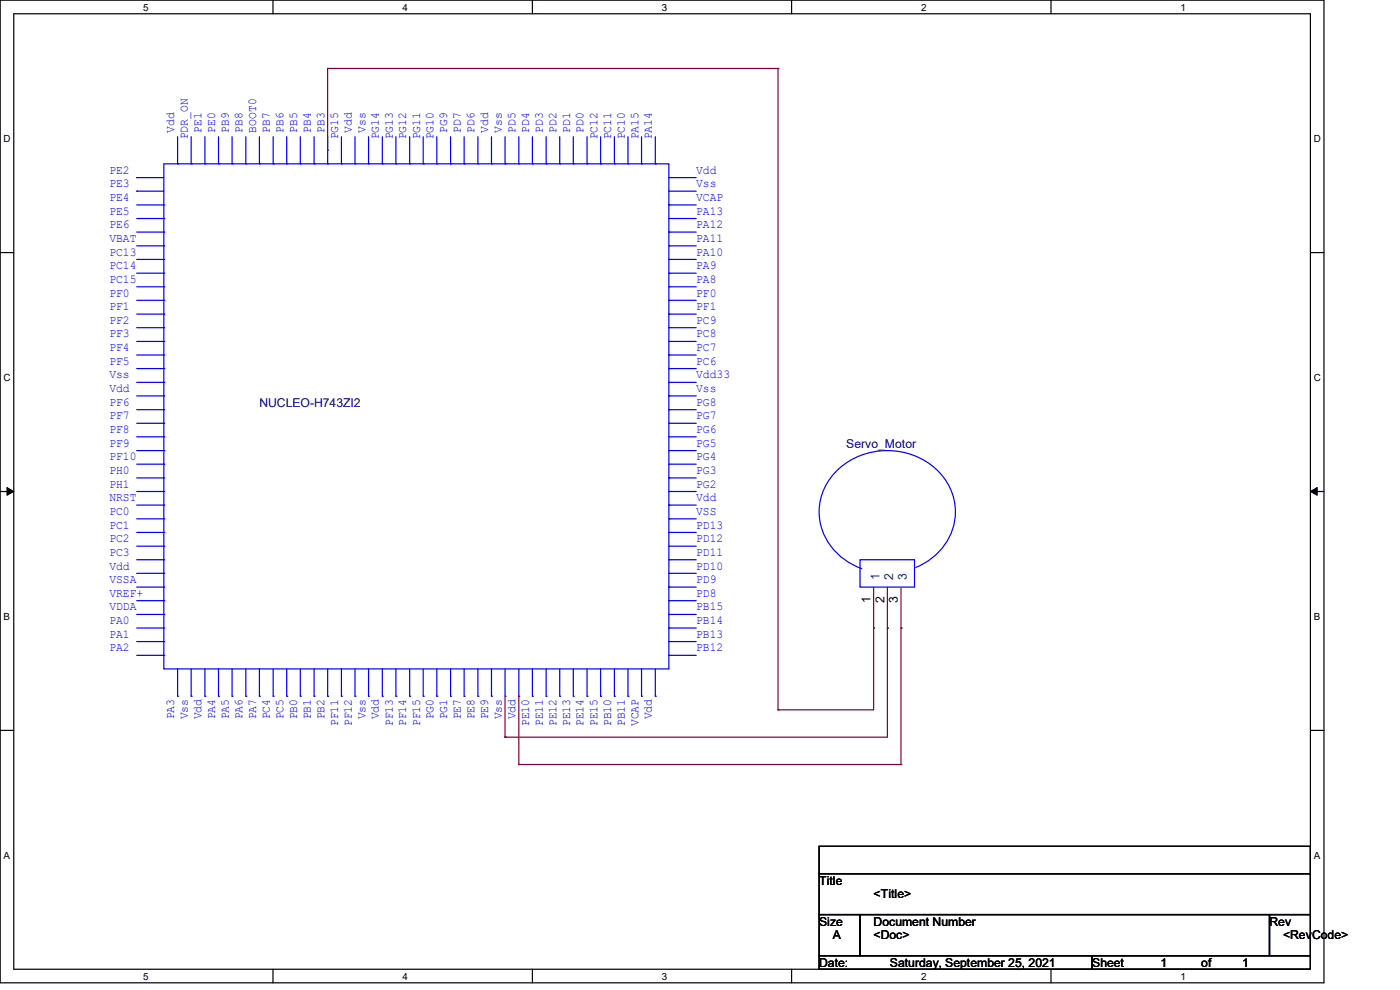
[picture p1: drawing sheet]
<svg xmlns="http://www.w3.org/2000/svg" width="297mm" height="210mm" viewBox="0 0 297 210" stroke-linecap="round" stroke-linejoin="round" font-family="sans-serif">
<path d="M0 0h280.9v208.5h-280.9zM2.9 2.9h275.1v202.7h-275.1z" fill="none" stroke="#000" stroke-width=".25"/>
<g fill="#fff">
<path d="M30.4 .3h1.1v2.4h-1.1z"/>
<path d="M30.4 205.9h1.1v2.3h-1.1z"/>
</g>
<path d="M57.9 0v2.9M57.9 205.6v2.9" fill="none" stroke="#000" stroke-width=".25"/>
<g fill="#fff">
<path d="M85.4 .3h1.1v2.4h-1.1z"/>
<path d="M85.4 205.9h1.1v2.3h-1.1z"/>
</g>
<path d="M112.9 0v2.9M112.9 205.6v2.9" fill="none" stroke="#000" stroke-width=".25"/>
<g fill="#fff">
<path d="M140.4 .3h1.2v2.4h-1.2z"/>
<path d="M140.4 205.9h1.2v2.3h-1.2z"/>
</g>
<path d="M167.9 0v2.9M167.9 205.6v2.9" fill="none" stroke="#000" stroke-width=".25"/>
<g fill="#fff">
<path d="M195.4 .3h1.2v2.4h-1.2z"/>
<path d="M195.4 205.9h1.2v2.3h-1.2z"/>
</g>
<path d="M223 0v2.9M223 205.6v2.9" fill="none" stroke="#000" stroke-width=".25"/>
<g fill="#fff">
<path d="M250.4 .3h1.2v2.4h-1.2z"/>
<path d="M250.4 205.9h1.2v2.3h-1.2z"/>
<path d="M.8 28.2h1.4v2.4h-1.4z"/>
<path d="M278.7 28.2h1.5v2.4h-1.5z"/>
<path d="M.8 78.9h1.4v2.3h-1.4z"/>
<path d="M278.7 78.9h1.5v2.3h-1.5z"/>
</g>
<path d="M0 53.6h2.9M278 53.6h2.9" fill="none" stroke="#000" stroke-width=".25"/>
<g fill="#fff">
<path d="M.8 129.6h1.3v2.3h-1.3z"/>
<path d="M278.7 129.6h1.4v2.3h-1.4z"/>
</g>
<path d="M0 104.3h2.9M278 104.3h2.9" fill="none" stroke="#000" stroke-width=".25"/>
<path d="M1.5 103.4l1.4 .9-1.4 .8zM278 104.3l1.4-.9v1.7z" fill="#000" stroke="#000" stroke-width=".21"/>
<g fill="#fff">
<path d="M.8 180.3h1.3v2.3h-1.3z"/>
<path d="M278.7 180.3h1.4v2.3h-1.4z"/>
</g>
<path d="M0 154.9h2.9M278 154.9h2.9M173.8 179.5h104.2v5.8h-104.2zM173.8 185.3h104.2v8.7h-104.2zM173.8 194h8.7v8.7h-8.7zM182.5 194h86.8v8.7h-86.8zM269.3 194h8.7v8.7h-8.7zM173.8 202.7h57.9v2.9h-57.9zM231.7 202.7h46.3v2.9h-46.3z" fill="none" stroke="#000" stroke-width=".25"/>
<g fill="none" stroke="#00f" stroke-width=".25">
<path d="M29 37.7h.1M29 37.7h5.8M34.8 34.8h107.1v107.1h-107.1zM37.7 34.8h.1M37.7 29v5.8M40.6 34.8h.1M40.6 29v5.8M43.5 34.8h.1M43.5 29v5.8M46.4 34.8h.1M46.4 29v5.8M49.2 34.8h.1"/>
<path d="M49.2 29v5.8M52.2 34.8h.1M52.2 29v5.8M55 34.8h.1M55 29v5.8M58 34.8h.1M58 29v5.8M60.8 34.8h.1M60.8 29v5.8M63.7 34.8h.1M63.7 29v5.8M66.6 34.8h.1"/>
<path d="M66.6 29v5.8M69.5 34.8h.1M69.5 29v5.8M72.4 34.8h.1M72.4 29v5.8M75.3 34.8h.1M75.3 29v5.8M78.2 34.8h.1M78.2 29v5.8M81.1 34.8h.1M81.1 29v5.8M84 34.8h.1"/>
<path d="M84 29v5.8M86.9 34.8h.1M86.9 29v5.8M89.8 34.8h.1M89.8 29v5.8M92.7 34.8h.1M92.7 29v5.8M95.6 34.8h.1M95.6 29v5.8M98.5 34.8h.1M98.5 29v5.8M101.4 34.8h.1"/>
<path d="M101.4 29v5.8M104.3 34.8h.1M104.3 29v5.8M107.1 34.8h.1M107.1 29v5.8M110.1 34.8h.1M110.1 29v5.8M112.9 34.8h.1M112.9 29v5.8M115.9 34.8h.1M115.9 29v5.8M118.7 34.8h.1"/>
<path d="M118.7 29v5.8M121.6 34.8h.1M121.6 29v5.8M124.5 34.8h.1M124.5 29v5.8M127.4 34.8h.1M127.4 29v5.8M130.3 34.8h.1M130.3 29v5.8M133.2 34.8h.1M133.2 29v5.8M136.1 34.8h.1"/>
<path d="M136.1 29v5.8M139 34.8h.1M139 29v5.8M141.9 37.7h.1M141.9 37.7h5.8M29 40.6h.1M29 40.6h5.8M29 43.5h5.8M29 46.4h5.8M29 49.2h5.8M29 52.2h5.8M29 55h5.8"/>
<path d="M29 58h5.8M34.8 43.5h.1M34.8 46.4h.1M34.8 49.2h.1M34.8 52.2h.1M34.8 55h.1M34.8 58h.1M141.9 40.6h.1M141.9 43.5h.1M141.9 46.4h.1M141.9 49.2h.1M141.9 52.2h.1"/>
<path d="M141.9 55h.1M141.9 58h.1M141.9 40.6h5.8M141.9 43.5h5.8M141.9 46.4h5.8M141.9 49.2h5.8M141.9 52.2h5.8M141.9 55h5.8M141.9 58h5.8M29 60.8h5.8M29 63.7h5.8M29 66.6h5.8"/>
<path d="M29 69.5h5.8M29 72.4h5.8M29 75.3h5.8M29 78.2h5.8M34.8 60.8h.1M34.8 63.7h.1M34.8 66.6h.1M34.8 69.5h.1M34.8 72.4h.1M34.8 75.3h.1M34.8 78.2h.1M141.9 60.8h.1"/>
<path d="M141.9 63.7h.1M141.9 66.6h.1M141.9 69.5h.1M141.9 72.4h.1M141.9 75.3h.1M141.9 78.2h.1M141.9 60.8h5.8M141.9 63.7h5.8M141.9 66.6h5.8M141.9 69.5h5.8M141.9 72.4h5.8M141.9 75.3h5.8"/>
<path d="M141.9 78.2h5.8M29 81.1h5.8M29 84h5.8M29 86.9h5.8M29 89.8h5.8M29 92.7h5.8M29 95.6h5.8M29 98.5h5.8M34.8 81.1h.1M34.8 84h.1M34.8 86.9h.1M34.8 89.8h.1"/>
<path d="M34.8 92.7h.1M34.8 95.6h.1M34.8 98.5h.1M141.9 81.1h.1M141.9 84h.1M141.9 86.9h.1M141.9 89.8h.1M141.9 92.7h.1M141.9 95.6h.1M141.9 98.5h.1M141.9 81.1h5.8M141.9 84h5.8"/>
<path d="M141.9 86.9h5.8M141.9 89.8h5.8M141.9 92.7h5.8M141.9 95.6h5.8M141.9 98.5h5.8M29 101.4h5.8M29 104.3h5.8M29 107.1h5.8M29 110.1h5.8M29 112.9h5.8M29 115.9h5.8M29 118.7h5.8"/>
<path d="M34.8 101.4h.1M34.8 104.3h.1M34.8 107.1h.1M34.8 110.1h.1M34.8 112.9h.1M34.8 115.9h.1M34.8 118.7h.1M141.9 101.4h.1M141.9 104.3h.1M141.9 107.1h.1M141.9 110.1h.1M141.9 112.9h.1"/>
<path d="M141.9 115.9h.1M141.9 118.7h.1M141.9 101.4h5.8M141.9 104.3h5.8M141.9 107.1h5.8M141.9 110.1h5.8M141.9 112.9h5.8M141.9 115.9h5.8M141.9 118.7h5.8M182.5 118.7h11.5v5.8h-11.5zM29 121.6h5.8M29 124.5h5.8"/>
<path d="M29 127.4h5.8M29 130.3h5.8M29 133.2h5.8M29 136.1h5.8M29 139h5.8M34.8 121.6h.1M34.8 124.5h.1M34.8 127.4h.1M34.8 130.3h.1M34.8 133.2h.1M34.8 136.1h.1M34.8 139h.1"/>
<path d="M141.9 121.6h.1M141.9 124.5h.1M141.9 127.4h.1M141.9 130.3h.1M141.9 133.2h.1M141.9 136.1h.1M141.9 139h.1M141.9 121.6h5.8M141.9 124.5h5.8M141.9 127.4h5.8M141.9 130.3h5.8M141.9 133.2h5.8"/>
<path d="M141.9 136.1h5.8M141.9 139h5.8M194.3 120.4a12.5 12.5 0 0 0 7.1-17.2 15.2 15.2 0 0 0-21.7-5.1 12.3 12.3 0 0 0 .7 21.4l2.4 1.1M37.7 147.7h.1M37.7 141.9v5.8M40.6 147.7h.1M40.6 141.9v5.8M43.5 147.7h.1M43.5 141.9v5.8M46.4 147.7h.1M46.4 141.9v5.8M49.2 147.7h.1"/>
<path d="M49.2 141.9v5.8M52.2 147.7h.1M52.2 141.9v5.8M55 147.7h.1M55 141.9v5.8M58 147.7h.1M58 141.9v5.8M60.8 147.7h.1M60.8 141.9v5.8M63.7 147.7h.1M63.7 141.9v5.8M66.6 147.7h.1"/>
<path d="M66.6 141.9v5.8M69.5 147.7h.1M69.5 141.9v5.8M72.4 147.7h.1M72.4 141.9v5.8M75.3 147.7h.1M75.3 141.9v5.8M78.2 147.7h.1M78.2 141.9v5.8M81.1 147.7h.1M81.1 141.9v5.8M84 147.7h.1"/>
<path d="M84 141.9v5.8M86.9 147.7h.1M86.9 141.9v5.8M89.8 147.7h.1M89.8 141.9v5.8M92.7 147.7h.1M92.7 141.9v5.8M95.6 147.7h.1M95.6 141.9v5.8M98.5 147.7h.1M98.5 141.9v5.8M101.4 147.7h.1"/>
<path d="M101.4 141.9v5.8M104.3 147.7h.1M104.3 141.9v5.8M107.1 147.7h.1M107.1 141.9v5.8M110.1 147.7h.1M110.1 141.9v5.8M112.9 147.7h.1M112.9 141.9v5.8M115.9 147.7h.1M115.9 141.9v5.8M118.7 147.7h.1"/>
<path d="M118.7 141.9v5.8M121.6 147.7h.1M121.6 141.9v5.8M124.5 147.7h.1M124.5 141.9v5.8M127.4 147.7h.1M127.4 141.9v5.8M130.3 147.7h.1M130.3 141.9v5.8M133.2 147.7h.1M133.2 141.9v5.8M136.1 147.7h.1"/>
<path d="M136.1 141.9v5.8M139 147.7h.1M139 141.9v5.8"/>
</g>
<path d="M185.3 133.2h.1M185.3 124.5v8.7M188.3 133.2h.1M188.3 124.5v8.7M191.1 133.2h.1M191.1 124.5v8.7" fill="none" stroke="#f00" stroke-width=".25"/>
<g fill="none" stroke="#800040" stroke-width=".25">
<path d="M69.5 14.5h.1M69.5 14.5h95.6M69.5 14.5v17.4M165.1 14.5h.1M165.1 14.5v136.1M69.5 31.9h.1M185.3 133.2h.1M185.3 133.2v17.4h-20.2M188.3 133.2h.1M188.3 133.2v23.2h-81.2M191.1 133.2h.1M191.1 133.2v29"/>
<path d="M107.1 156.4h.1M107.1 147.7v8.7M110.1 147.7v14.5M165.1 150.6h.1M110.1 162.2h.1M110.1 162.2h81M191.1 162.2h.1"/>
</g>
<g font-size="2.6" fill="#00f">
<text x="37" y="28.1" transform="rotate(-90 37 28.1)">Vdd</text>
<text x="39.9" y="29.5" transform="rotate(-90 39.9 29.5)">PDR_ON</text>
<text x="42.8" y="28.1" transform="rotate(-90 42.8 28.1)">PE1</text>
<text x="45.7" y="28.1" transform="rotate(-90 45.7 28.1)">PE0</text>
<text x="48.6" y="28.1" transform="rotate(-90 48.6 28.1)">PB9</text>
<text x="51.4" y="28.1" transform="rotate(-90 51.4 28.1)">PB8</text>
<text x="54.4" y="28.1" transform="rotate(-90 54.4 28.1)">BOOT0</text>
<text x="57.2" y="28.1" transform="rotate(-90 57.2 28.1)">PB7</text>
<text x="60.2" y="28.1" transform="rotate(-90 60.2 28.1)">PB6</text>
<text x="63" y="28.1" transform="rotate(-90 63 28.1)">PB5</text>
<text x="65.9" y="28.1" transform="rotate(-90 65.9 28.1)">PB4</text>
<text x="68.8" y="28.1" transform="rotate(-90 68.8 28.1)">PB3</text>
<text x="71.7" y="29.5" transform="rotate(-90 71.7 29.5)">PG15</text>
<text x="74.6" y="28.1" transform="rotate(-90 74.6 28.1)">Vdd</text>
<text x="77.5" y="28.1" transform="rotate(-90 77.5 28.1)">Vss</text>
<text x="80.4" y="29.5" transform="rotate(-90 80.4 29.5)">PG14</text>
<text x="83.3" y="29.5" transform="rotate(-90 83.3 29.5)">PG13</text>
<text x="86.2" y="29.5" transform="rotate(-90 86.2 29.5)">PG12</text>
<text x="89.1" y="29.5" transform="rotate(-90 89.1 29.5)">PG11</text>
<text x="92" y="29.5" transform="rotate(-90 92 29.5)">PG10</text>
<text x="94.9" y="28.1" transform="rotate(-90 94.9 28.1)">PG9</text>
<text x="97.8" y="28.1" transform="rotate(-90 97.8 28.1)">PD7</text>
<text x="100.7" y="28.1" transform="rotate(-90 100.7 28.1)">PD6</text>
<text x="103.6" y="28.1" transform="rotate(-90 103.6 28.1)">Vdd</text>
<text x="106.5" y="28.1" transform="rotate(-90 106.5 28.1)">Vss</text>
<text x="109.3" y="28.1" transform="rotate(-90 109.3 28.1)">PD5</text>
<text x="112.3" y="28.1" transform="rotate(-90 112.3 28.1)">PD4</text>
<text x="115.1" y="28.1" transform="rotate(-90 115.1 28.1)">PD3</text>
<text x="118.1" y="28.1" transform="rotate(-90 118.1 28.1)">PD2</text>
<text x="120.9" y="28.1" transform="rotate(-90 120.9 28.1)">PD1</text>
<text x="123.8" y="28.1" transform="rotate(-90 123.8 28.1)">PD0</text>
<text x="126.7" y="29.5" transform="rotate(-90 126.7 29.5)">PC12</text>
<text x="129.6" y="29.5" transform="rotate(-90 129.6 29.5)">PC11</text>
<text x="132.5" y="29.5" transform="rotate(-90 132.5 29.5)">PC10</text>
<text x="135.4" y="29.5" transform="rotate(-90 135.4 29.5)">PA15</text>
<text x="138.3" y="29.5" transform="rotate(-90 138.3 29.5)">PA14</text>
<text x="23.2" y="39.8">PE3</text>
<text x="23.2" y="36.8">PE2</text>
<text x="147.7" y="36.8">Vdd</text>
<text x="147.7" y="39.8">Vss</text>
<text x="23.2" y="42.6">PE4</text>
<text x="23.2" y="45.5">PE5</text>
<text x="147.7" y="45.5">PA13</text>
<text x="147.7" y="42.6">VCAP</text>
<text x="23.2" y="48.4">PE6</text>
<text x="23.2" y="51.3">VBAT</text>
<text x="147.7" y="51.3">PA11</text>
<text x="147.7" y="48.4">PA12</text>
<text x="23.2" y="54.2">PC13</text>
<text x="23.2" y="57.1">PC14</text>
<text x="147.7" y="57.1">PA9</text>
<text x="147.7" y="54.2">PA10</text>
<text x="23.2" y="60">PC15</text>
<text x="23.2" y="62.9">PF0</text>
<text x="23.2" y="65.8">PF1</text>
<text x="147.7" y="65.8">PF1</text>
<text x="147.7" y="60">PA8</text>
<text x="147.7" y="62.9">PF0</text>
<text x="23.2" y="68.7">PF2</text>
<text x="23.2" y="71.6">PF3</text>
<text x="147.7" y="71.6">PC8</text>
<text x="147.7" y="68.7">PC9</text>
<text x="23.2" y="74.5">PF4</text>
<text x="23.2" y="77.4">PF5</text>
<text x="147.7" y="77.4">PC6</text>
<text x="147.7" y="74.5">PC7</text>
<text x="23.2" y="80.3">Vss</text>
<text x="23.2" y="83.2">Vdd</text>
<text x="147.7" y="80.3">Vdd33</text>
<text x="147.7" y="83.2">Vss</text>
<text x="23.2" y="86.1">PF6</text>
<text x="23.2" y="89">PF7</text>
<text x="147.7" y="86.1">PG8</text>
<text x="147.7" y="89">PG7</text>
<text x="23.2" y="91.9">PF8</text>
<text x="23.2" y="94.7">PF9</text>
<text x="147.7" y="91.9">PG6</text>
<text x="147.7" y="94.7">PG5</text>
<text x="23.2" y="97.7">PF10</text>
<text x="23.2" y="100.5">PH0</text>
<text x="147.7" y="100.5">PG3</text>
<text x="147.7" y="97.7">PG4</text>
<text x="23.2" y="103.5">PH1</text>
<text x="23.2" y="106.3">NRST</text>
<text x="147.7" y="103.5">PG2</text>
<text x="147.7" y="106.3">Vdd</text>
<text x="23.2" y="109.2">PC0</text>
<text x="23.2" y="112.1">PC1</text>
<text x="147.7" y="112.1">PD13</text>
<text x="147.7" y="109.2">VSS</text>
<text x="23.2" y="115">PC2</text>
<text x="23.2" y="117.9">PC3</text>
<text x="147.7" y="115">PD12</text>
<text x="147.7" y="117.9">PD11</text>
<text x="23.2" y="120.8">Vdd</text>
<text x="23.2" y="123.7">VSSA</text>
<text x="147.7" y="120.8">PD10</text>
<text x="147.7" y="123.7">PD9</text>
<text x="23.2" y="126.6">VREF+</text>
<text x="23.2" y="129.5">VDDA</text>
<text x="147.7" y="126.6">PD8</text>
<text x="147.7" y="129.5">PB15</text>
<text x="23.2" y="132.4">PA0</text>
<text x="23.2" y="135.3">PA1</text>
<text x="147.7" y="132.4">PB14</text>
<text x="147.7" y="135.3">PB13</text>
<text x="23.2" y="138.2">PA2</text>
<text x="147.7" y="138.2">PB12</text>
<text x="37" y="152.6" transform="rotate(-90 37 152.6)">PA3</text>
<text x="39.9" y="152.6" transform="rotate(-90 39.9 152.6)">Vss</text>
<text x="42.8" y="152.6" transform="rotate(-90 42.8 152.6)">Vdd</text>
<text x="45.7" y="152.6" transform="rotate(-90 45.7 152.6)">PA4</text>
<text x="48.6" y="152.6" transform="rotate(-90 48.6 152.6)">PA5</text>
<text x="51.4" y="152.6" transform="rotate(-90 51.4 152.6)">PA6</text>
<text x="54.4" y="152.6" transform="rotate(-90 54.4 152.6)">PA7</text>
<text x="57.2" y="152.6" transform="rotate(-90 57.2 152.6)">PC4</text>
<text x="60.2" y="152.6" transform="rotate(-90 60.2 152.6)">PC5</text>
<text x="63" y="152.6" transform="rotate(-90 63 152.6)">PB0</text>
<text x="65.9" y="152.6" transform="rotate(-90 65.9 152.6)">PB1</text>
<text x="68.8" y="152.6" transform="rotate(-90 68.8 152.6)">PB2</text>
<text x="71.7" y="154.1" transform="rotate(-90 71.7 154.1)">PF11</text>
<text x="74.6" y="154.1" transform="rotate(-90 74.6 154.1)">PF12</text>
<text x="77.5" y="152.6" transform="rotate(-90 77.5 152.6)">Vss</text>
<text x="80.4" y="152.6" transform="rotate(-90 80.4 152.6)">Vdd</text>
<text x="83.3" y="154.1" transform="rotate(-90 83.3 154.1)">PF13</text>
<text x="86.2" y="154.1" transform="rotate(-90 86.2 154.1)">PF14</text>
<text x="89.1" y="154.1" transform="rotate(-90 89.1 154.1)">PF15</text>
<text x="92" y="152.6" transform="rotate(-90 92 152.6)">PG0</text>
<text x="94.9" y="152.6" transform="rotate(-90 94.9 152.6)">PG1</text>
<text x="97.8" y="152.6" transform="rotate(-90 97.8 152.6)">PE7</text>
<text x="100.7" y="152.6" transform="rotate(-90 100.7 152.6)">PE8</text>
<text x="103.6" y="152.6" transform="rotate(-90 103.6 152.6)">PE9</text>
<text x="106.5" y="152.6" transform="rotate(-90 106.5 152.6)">Vss</text>
<text x="109.3" y="152.6" transform="rotate(-90 109.3 152.6)">Vdd</text>
<text x="112.3" y="154.1" transform="rotate(-90 112.3 154.1)">PE10</text>
<text x="115.1" y="154.1" transform="rotate(-90 115.1 154.1)">PE11</text>
<text x="118.1" y="154.1" transform="rotate(-90 118.1 154.1)">PE12</text>
<text x="120.9" y="154.1" transform="rotate(-90 120.9 154.1)">PE13</text>
<text x="123.8" y="154.1" transform="rotate(-90 123.8 154.1)">PE14</text>
<text x="126.7" y="154.1" transform="rotate(-90 126.7 154.1)">PE15</text>
<text x="129.6" y="154.1" transform="rotate(-90 129.6 154.1)">PB10</text>
<text x="132.5" y="154.1" transform="rotate(-90 132.5 154.1)">PB11</text>
<text x="135.4" y="154.1" transform="rotate(-90 135.4 154.1)">VCAP</text>
<text x="138.3" y="152.6" transform="rotate(-90 138.3 152.6)">Vdd</text>
</g>
<g font-size="2.6" fill="#000080">
<text x="55" y="86.3">NUCLEO-H743ZI2</text>
<text x="179.5" y="95">Servo_Motor</text>
</g>
<g font-size="2.6" fill="#004080">
<text x="186.6" y="123.1" transform="rotate(-90 186.6 123.1)">1</text>
<text x="189.5" y="123.1" transform="rotate(-90 189.5 123.1)">2</text>
<text x="192.4" y="123.1" transform="rotate(-90 192.4 123.1)">3</text>
</g>
<g font-size="2.6">
<text x="184.7" y="128" transform="rotate(-90 184.7 128)">1</text>
<text x="187.6" y="128" transform="rotate(-90 187.6 128)">2</text>
<text x="190.5" y="128" transform="rotate(-90 190.5 128)">3</text>
<text x="173.8" y="187.7">Title</text>
<text x="185.3" y="190.6">&lt;Title&gt;</text>
<text x="173.8" y="196.3">Size</text>
<text x="185.3" y="196.3">Document Number</text>
<text x="269.3" y="196.3">Rev</text>
<text x="176.7" y="199.3">A</text>
<text x="185.3" y="199.3">&lt;Doc&gt;</text>
<text x="272.2" y="199.3">&lt;RevCode&gt;</text>
<text x="173.8" y="205.1">Date:</text>
<text x="188.8" y="205.1">Saturday, September 25, 2021</text>
<text x="231.7" y="205.1">Sheet</text>
<text x="246.2" y="205.1">1</text>
<text x="254.8" y="205.1">of</text>
<text x="263.5" y="205.1">1</text>
</g>
<g font-size="2.1">
<text x="30.4" y="2.2">5</text>
<text x="85.4" y="2.2">4</text>
<text x="140.4" y="2.2">3</text>
<text x="195.4" y="2.2">2</text>
<text x="250.4" y="2.2">1</text>
<text x=".8" y="30.1">D</text>
<text x="278.7" y="30.1">D</text>
<text x=".8" y="80.8">C</text>
<text x="278.7" y="80.8">C</text>
<text x=".8" y="131.5">B</text>
<text x="278.7" y="131.5">B</text>
<text x=".8" y="182.2">A</text>
<text x="278.7" y="182.2">A</text>
<text x="30.4" y="207.8">5</text>
<text x="85.4" y="207.8">4</text>
<text x="140.4" y="207.8">3</text>
<text x="195.4" y="207.8">2</text>
<text x="250.4" y="207.8">1</text>
</g>
</svg>
